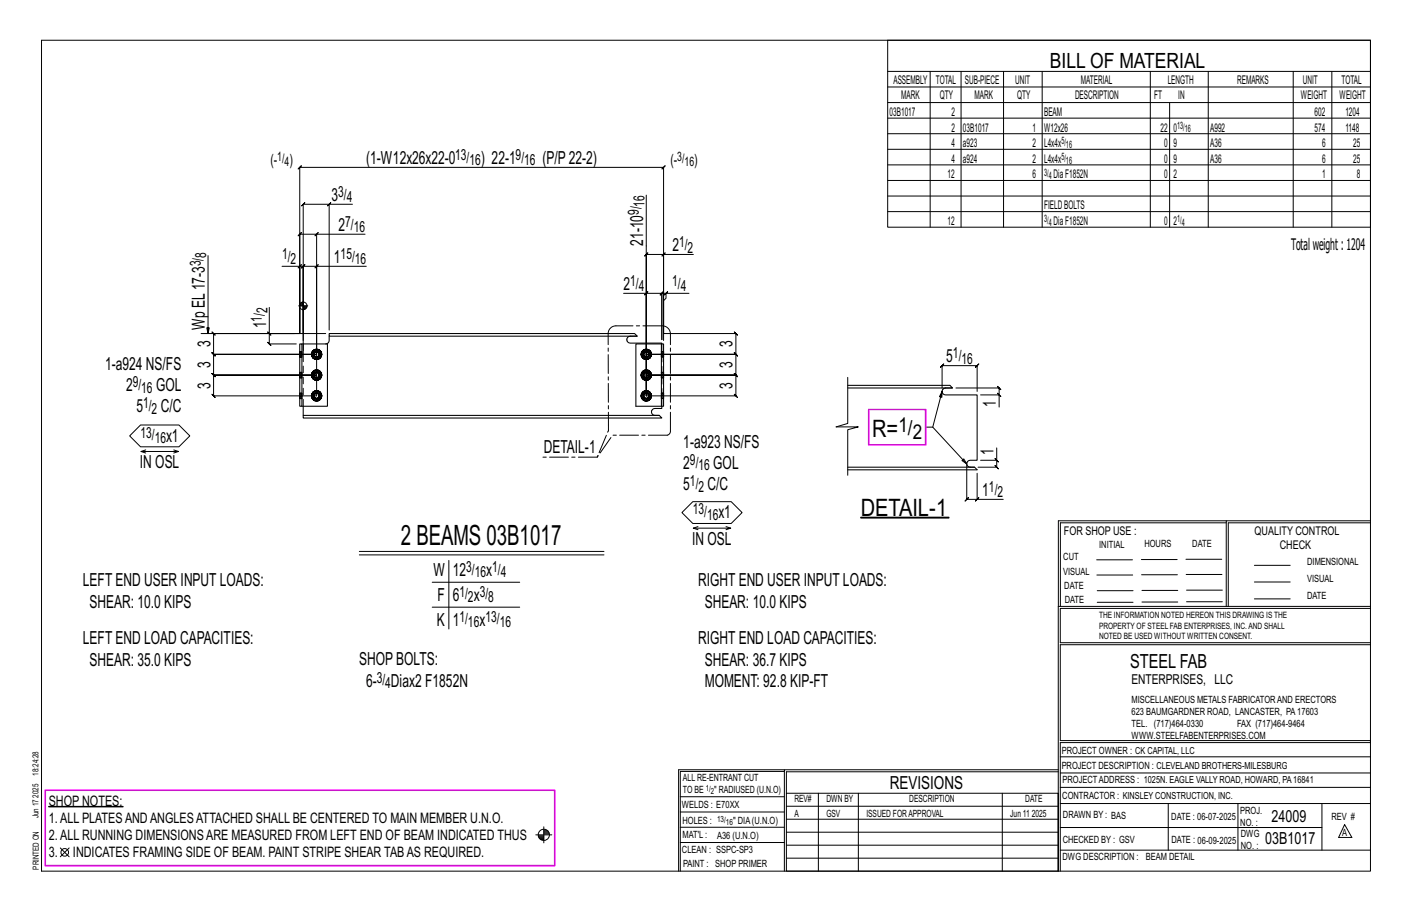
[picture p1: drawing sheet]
<svg xmlns="http://www.w3.org/2000/svg" width="432mm" height="279mm" viewBox="0 0 432 279" stroke-linecap="round" stroke-linejoin="round" font-family="sans-serif">
<path d="M263.2 158.1h27v.3h-27zM14.9 246.5h22.7v.2h-22.7z" fill="#000" stroke="#000" stroke-width=".31"/>
<g fill="none" stroke="#000" stroke-width=".31">
<path d="M12.7 12.3h406.4v254h-406.4zM271.5 12.3h147.6v57.2h-147.6zM271.5 21.8h147.6M271.5 26.6h147.6M271.5 31.4h147.6M271.5 36.1h147.6M284.5 21.8v47.7M293.9 21.8v47.7M306.9 21.8v47.7M318.7 21.8v47.7M351.8 21.8v47.7M357.7 31.4v38.1"/>
<path d="M369.5 21.8v47.7M395.5 21.8v47.7M407.3 21.8v47.7M197.6 59.7v61.3v-43.2l-.5 .5 1-1-.5 .5h5.3M271.5 40.9h147.6M271.5 45.6h147.6M271.5 50.4h147.6M271.5 55.2h147.6M271.5 59.9h147.6M63.6 78.1v23.9l-.4-1.8h.8l-.4 1.8M96.3 72.1l1-1zM96.8 71.6h-5.1l.5-.5-1 1 .5-.5v30.4v-20.6h-5.4"/>
<path d="M100.7 62.4l.5-.5-1 1zM100.7 62.4h-8l.5-.5-1 1 .5-.5v41.7M107.8 62.4h-7.1v38.5M111.6 71.6h-14.8v49.4h-31.5l.5 .5-1-1 .5 .5v-6.3l.5 .5-1-1 .5 .5h31.5h-31.5l.5 .5-1-1 .5 .5v-6.4l.5 .5-1-1 .5 .5h31.5h-31.5l.5 .5-1-1 .5 .5v-6.3l.5 .5-1-1 .5 .5h24.8M202.9 77.8l.5-.5-1 1zM212 77.8h-9.1v24.2h22.1l-.5-.5 1 1-.5-.5v6.3l-.5-.5 1 1-.5-.5h-27.4h27.4l-.5-.5 1 1-.5-.5v6.4l-.5-.5 1 1-.5-.5h-27.4h27.4l-.5-.5 1 1-.5-.5v6.3l-.5-.5 1 1-.5-.5h-27.4v-31.3h-6.9M271.5 64.7h147.6M82.4 94v8h17.2M91.3 93.5h2.8M91.7 81.4l-.5 .5 1-1zM91.7 81.4h1l-.5 .5 1-1-.5 .5v26.9M91.7 93v.5"/>
<path d="M91.9 92.7v.8M92.1 92.5v1M92.3 92.4v1.1M92.5 92.4v1.1M92.7 92.1v8.8M92.9 93.5v1.1M93.1 93.5v1.1M93.4 93.5v1M93.6 93.5v.8M93.8 93.5v.5M96.8 81.4l.5-.5-1 1zM96.8 81.4h-4.1l.5-.5-1 1 .5-.5v20.6"/>
<path d="M112 81.4h-15.2v26.9M197.6 89.7h4.8l-.5 .5 1-1-.5 .5v14.1v-14.1l-.5 .5 1-1-.5 .5h1.3M198.1 89.2l-1 1zM204.2 89.2l-1 1zM210.7 89.7h-7v1.5l-.8 .7v12.2M61.5 102h30.2v-50.8l-.5 .5 1-1-.5 .5h111.2l-.5 .5 1-1-.5 .5v50.8M81.9 101.5l1 1zM82.4 102v3.1l-.5-.5 1 1-.5-.5h8.2M95.3 114.7h.5M95.3 108.3h.5M95.4 114.1l.5 .2-.1 .4M95.4 107.7l.5 .2-.1 .4"/>
<path d="M95.7 115.7l.5 .4M95.7 109.4l.5 .3M95.8 114.7l.1 .4-.5 .1M95.8 108.3l.1 .4-.5 .2M95.9 114.3l.2-.4-.4-.3a1.52 1.52 0 0 0 0 2.1l.4-.3-.2-.3M95.9 107.9l.2-.3-.4-.4a1.52 1.52 0 0 0 0 2.2l.4-.4-.2-.3M96.1 115.4l.3 .2-.2 .5 .6 .1M96.1 109l.3 .3-.2 .4 .6 .1M96.2 119.6l-.5 .3M96.2 113.3l-.5 .3M96.2 106.9l-.5 .3M96.4 115.6l.4 .1v.5l.6-.1"/>
<path d="M96.4 109.3h.4v.5l.6-.1M96.8 119.5l-.6 .1 .2 .5-.3 .2M96.8 120l.4 .1 .2-.5 .5 .3-.3 .4M96.8 113.1l-.6 .2 .2 .4-.3 .2M96.8 113.6l.4 .1 .2-.4 .5 .3-.3 .3M96.8 106.8l-.6 .1 .2 .5-.3 .2M96.8 107.3l.4 .1 .2-.5 .5 .3-.3 .4M97.2 113.7l.4 .2 .2 .8h.5l-.1 .5M97.2 107.4l.4 .2 .2 .7h.5l-.1 .6M97.4 119.6l-.6-.1v.5l-.4 .1M97.4 113.3l-.6-.2v.5l-.4 .1M97.4 106.9l-.6-.1v.5l-.4 .1"/>
<path d="M97.6 115.4l.3 .3-.5 .4-.2-.5-.4 .1M97.6 109l.3 .4-.5 .3-.2-.4h-.4M97.8 115.1l.4 .1-.3 .5M97.8 108.7l.4 .2-.3 .5M97.8 114.7l-.2 .7-.4 .2M97.8 108.3l-.2 .7-.4 .3M97.9 119.9l.3 .5-.4 .2M97.9 113.6l.3 .5-.4 .2M97.9 107.2l.3 .5-.4 .2M98.2 114.1l.1 .6M98.2 107.7l.1 .6M196.1 114.7h.5"/>
<path d="M196.1 108.3h.5M196.2 107.7l.5 .2-.1 .4M196.2 114.1l.5 .2-.1 .4M196.6 109.4l.5 .3M196.6 115.7l.5 .4M196.6 108.3l.1 .4-.5 .2M196.6 114.7l.1 .4-.5 .1M196.7 107.9l.2-.3-.3-.4a1.52 1.52 0 0 0 0 2.2l.3-.4-.2-.3M196.7 114.3l.2-.4-.3-.3a1.52 1.52 0 0 0 0 2.1l.3-.3-.2-.3M196.9 109l.3 .3-.1 .4 .5 .1M196.9 115.4l.3 .2-.1 .5 .5 .1M197.1 106.9l-.5 .3"/>
<path d="M197.1 113.3l-.5 .3M197.1 119.6l-.5 .3M197.2 109.3h.4v.5l.6-.1M197.2 115.6l.4 .1v.5l.6-.1M197.6 106.8l-.5 .1 .1 .5-.3 .2M197.6 107.3l.4 .1 .2-.5 .5 .3-.3 .4M197.6 113.1l-.5 .2 .1 .4-.3 .2M197.6 113.6l.4 .1 .2-.4 .5 .3-.3 .3M197.6 119.5l-.5 .1 .1 .5-.3 .2M197.6 120l.4 .1 .2-.5 .5 .3-.3 .4M198 107.4l.4 .2 .3 .7h.5l-.2 .6M198 113.7l.4 .2 .3 .8h.5l-.2 .5"/>
<path d="M198.2 106.9l-.6-.1v.5l-.4 .1M198.2 113.3l-.6-.2v.5l-.4 .1M198.2 119.6l-.6-.1v.5l-.4 .1M198.4 109l.3 .4-.5 .3-.2-.4h-.4M198.4 115.4l.3 .3-.5 .4-.2-.5-.4 .1M198.6 108.7l.4 .2-.3 .5M198.6 115.1l.4 .1-.3 .5M198.7 108.3l-.3 .7-.4 .3M198.7 114.7l-.3 .7-.4 .2M198.7 107.2l.3 .5-.4 .2M198.7 113.6l.3 .5-.4 .2M198.7 119.9l.3 .5-.4 .2"/>
<path d="M199 107.7l.2 .6M199 114.1l.2 .6M259.2 115.4v14l-3.5 1.1h6.8l-3.3 .9v13.9M288.1 118.6v-6.8l-.5 .5 1-1-.5 .5h10.7l-.5 .5 1-1-.5 .5v7.9M288.1 119.7l-.8 1.6 .7 .2 .1-1.8-2.9 10.9M292.3 118.6h13.2l-.5-.5 1 1-.5-.5v2.1M39.6 133.3l3.4-3.4h11.7l3.3 3.4-3.3 3.3h-11.7zM43.1 138h11.5l-1.5 .5M44.6 137.5l-1.5 .5 1.5 .5M53.1 137.5l1.5 .5M95.3 121h.5M95.4 120.4l.5 .2-.1 .4"/>
<path d="M95.7 122.1l.5 .3M95.8 121l.1 .4-.5 .2M95.9 120.6l.2-.3-.4-.4a1.52 1.52 0 0 0 0 2.2l.4-.4-.2-.3M96.1 121.7l.3 .3-.2 .4 .6 .1M96.4 122h.4v.5l.6-.1M97.2 120.1l.4 .2 .2 .7h.5l-.1 .6M97.6 121.7l.3 .4-.5 .3-.2-.4h-.4M97.8 121.4l.4 .2-.3 .5M97.8 121l-.2 .7-.4 .3M98.2 120.4l.1 .6M196.1 121h.5M196.2 120.4l.5 .2-.1 .4"/>
<path d="M196.6 122.1l.5 .3M196.6 121l.1 .4-.5 .2M196.7 120.6l.2-.3-.3-.4a1.52 1.52 0 0 0 0 2.2l.3-.4-.2-.3M196.9 121.7l.3 .3-.1 .4 .5 .1M197.2 122h.4v.5l.6-.1M198 120.1l.4 .2 .3 .7h.5l-.2 .6M198.4 121.7l.3 .4-.5 .3-.2-.4h-.4M198.6 121.4l.4 .2-.3 .5M198.7 121l-.3 .7-.4 .3M199 120.4l.2 .6M283.1 130.6h2.1l10.4 11.2v10.8l-.5 .5 1-1-.5 .5h3.2M299.9 120.7h5.6v3.7"/>
<path d="M304.8 136.9v3.8h-4.9M305 120.2l1 1zM208.5 156.7l3.4-3.3h11.7l3.3 3.3-3.3 3.3h-11.7zM294.2 140.8l.5-.5 .9 1.5zM298.8 144.7v7.9h8M299.3 152.1l-1 1zM304.3 140.2l1 1zM304.8 140.7v2.1l-.5-.5 1 1-.5-.5h-5.7M375 159.8h-50.7v25.6M375 159.2h-51.3l-.1 107.1M419.1 159.2h-44.1v26.2M419.1 159.8h-43.5v25.6"/>
<path d="M109.9 168.6h74.8M109.9 169.6h74.8M132.2 178h26.7M137.3 171.3v21M212 161.5h11.5l-1.5 .4M213.4 161l-1.4 .5 1.4 .4M222 161l1.5 .5M335.4 171.1h10.9M335.4 175.8h11M349 171h11M349.1 175.7h11M362.7 171h10.9"/>
<path d="M362.7 175.6h11M383.6 172.8h11M383.6 177.9h11M132.2 185.6h26.7M323.7 185.4h95.4M335.5 184.1h11M335.5 180.6h11M349.2 184h11M349.2 180.5h11M362.9 180.4h10.9M362.9 184h10.9M383.6 183.1h11"/>
<path d="M419.1 186h-94.9v10.5h94.9M419.1 197.1h-94.9v29.3h94.9v.6h-94.9v39.3M239.9 235.8h-31.9v30.5M239.9 235.3h-32.4v31M323.6 235.3h-83.7v31M323.6 235.9h-83.1v6.6M324.2 236.3h94.9M324.2 231.4h94.9M18.4 259.2l2.7 2.7M21.1 259.2l-2.7 2.7M163.8 255.2h5M164.6 255.5h1.7"/>
<path d="M164.7 255.8h1.6M164.8 256.1h1.5M165 256.4h1.3M165.4 256.6h.9M166.3 252.8v4.9M166.3 254.1h1.3M166.3 253.8h.9M166.3 254.6h1.6M166.3 254.3h1.5M166.3 254.9h1.7M208 252.9h31.9M208 257.5h31.9"/>
<path d="M208 243.6h31.9M208 248.2h31.9M240.5 242.5h83.1v23.8h-83.1zM240.5 258.4h83.1M240.5 254.4h83.1M240.5 250.4h83.1M240.5 246.5h83.1M250.3 242.5v23.8M262.5 242.5v23.8M306.5 242.5v23.8M324.2 253h80.1M324.2 245.6h94.9"/>
<path d="M324.2 259.9h94.9M324.2 240.7h94.9M357.3 245.6v14.3M378.6 245.6v14.3M404.3 245.6v14.3M411.2 252.1l2.2 3.9h-4zM240.5 262.3h83.1"/>
<circle cx="92.7" cy="93.5" r="1.16"/>
<circle cx="166.3" cy="255.2" r="1.71"/>
<circle cx="19.8" cy="260.6" r="1.17"/>
</g>
<path d="M265.7 125.2h17.4v10.8h-17.4zM13.8 241.6h155.8v23h-155.8z" fill="none" stroke="#f0f" stroke-width=".5"/>
<g fill="none" stroke="#000" stroke-width=".32">
<path d="M91.7 105.1h.6v19.1h-.6zM92.3 105.1h7.8v19.1h-7.8M100.7 102h93.4l.8 .8h-94.2zM100.7 102.8v1.3a1.06 1.06 0 0 1-1.1 1M194.9 102.8h-2.2a1.06 1.06 0 0 0-1 1 1.06 1.06 0 0 0 1 1.1h9.7v.2M202.3 105.1h.6v19.1h-.6zM202.3 105.1h-7.8v19.1h7.8M259.2 117.8h31.3l.8 .8h-32.1M291.3 118.6h-2.1a1.06 1.06 0 0 0-1.1 1.1 1.06 1.06 0 0 0 1.1 1h9.6v20h-2.1a1.06 1.06 0 0 0-1.1 1.1 1.06 1.06 0 0 0 1.1 1h1.3M92.7 127h108.9l.8 .8h-109.7zM92.7 124.2v2.8M202.4 124.2v.7h-2.1a1.06 1.06 0 0 0-1.1 1 1.06 1.06 0 0 0 1.1 1.1h1.3"/>
<path d="M259.2 142.8h38.8l.8 .8h-39.6"/>
</g>
<g fill="none" stroke="#000" stroke-width=".31" stroke-dasharray="2 1.4">
<path d="M91.7 115.5h.6zM91.7 115.5v-.2M91.7 115v.3h.6v.2M91.7 114.7v-.4h.6v.4M91.7 114.3v-.2h.6v.2M91.7 114.1v-.2h.6v.2M91.7 113.9h.6M91.7 109.1l.6 .1zM91.7 109.1v-.2M91.7 108.6v.3h.6v.2M91.7 108.3v-.3h.6v.3M91.7 108v-.3h.6v.3"/>
<path d="M91.7 107.7v-.2h.6v.2M91.7 107.5h.6M92.3 115v-.3h-.6v.3h.6v.3M92.3 108.6v-.3h-.6v.3h.6v.3M92.7 105.1v19.1M95.2 114.7l.2 .6zM95.2 108.3l.2 .6zM95.3 114.7l.1 .5zM95.3 114.7l.8-1.4-.8 1.4 .8 1.3-.8-1.3h.5M95.3 108.3l.1 .6zM95.3 108.3l.8-1.3-.8 1.3 .8 1.3-.8-1.3h.5M95.4 114.1l-.2 .6z"/>
<path d="M95.4 115.3l.3 .5zM95.4 107.7l-.2 .6zM95.4 108.9l.3 .5zM95.4 115.2l.5-.1-.1-.4M95.4 114.1l.5 .2-.1 .4M95.4 108.9l.5-.2-.1-.4M95.4 107.7l.5 .2-.1 .4M95.7 119.9l-.3 .5zM95.7 119.9l.5-.4zM95.7 113.5l-.3 .6zM95.7 115.8l.5 .3zM95.7 113.5l.5-.3z"/>
<path d="M95.7 107.2l-.3 .5zM95.7 109.4l.5 .4zM95.7 107.2l.5-.4zM95.7 119.9l.5-.3zM95.7 119.9l.5-.3M95.7 115.7l.5 .4zM95.7 115.7l.5 .4M95.7 113.6l.5-.3zM95.7 113.6l.5-.3M95.7 109.4l.5 .3zM95.7 109.4l.5 .3M95.7 107.2l.5-.3z"/>
<path d="M95.7 107.2l.5-.3M95.9 115.1l.5 .5M95.9 114.3l.5-.6M95.9 108.7l.5 .6M95.9 107.9l.5-.5M96 114.7l.1 .4zM96 108.3l.1 .4zM96.1 119.7h1.5zM96.1 116h1.5zM96.1 113.3h1.5zM96.1 109.6h1.5zM96.1 107h1.5z"/>
<path d="M96.1 113.9l-.4-.3-.4 1.1 .1-.6v1.1l.3 .5-.3-.5 .3 .5 .4-.3M96.1 107.6l-.4-.4-.4 1.1 .1-.6v1.2l.3 .5-.3-.5 .3 .5 .4-.4M96.1 114.3l-.1 .4zM96.1 115.1l.3 .3zM96.1 114.3l.3-.3zM96.1 107.9l-.1 .4zM96.1 108.7l.3 .3zM96.1 107.9l.3-.3zM96.2 119.5l.6-.1zM96.2 116.1l.6 .2zM96.2 113.2l.6-.1zM96.2 109.8l.6 .1z"/>
<path d="M96.2 106.8l.6-.1zM96.4 115.6l.4 .1v.5l-.6-.1 .6 .1-.6-.1zM96.4 115.4l.4 .1zM96.4 114l.4-.1zM96.4 109.3h.4v.5l-.6-.1 .6 .1-.6-.1zM96.4 109l.4 .1zM96.4 107.6l.4-.1zM96.8 119.5l-.6 .1 .6-.1-.6 .1 .2 .5 .4-.1M96.8 119.5l.6 .1-.6-.1 .6 .1-.2 .5-.4-.1zM96.8 119.4l.6 .1zM96.8 113.1l-.6 .2 .6-.2-.6 .2 .2 .4 .4-.1M96.8 116.3l.6-.2z"/>
<path d="M96.8 116.2l.6-.1zM96.8 116.2l.6-.1M96.8 115.7l.4-.1 .2 .5M96.8 115.5l.4-.1zM96.8 113.9l.4 .1zM96.8 113.1l.6 .2-.6-.2 .6 .2-.2 .4-.4-.1zM96.8 113.1l.6 .1zM96.8 106.8l-.6 .1 .6-.1-.6 .1 .2 .5 .4-.1M96.8 109.9l.6-.1zM96.8 109.8l.6-.1zM96.8 109.8l.6-.1M96.8 109.3h.4l.2 .4"/>
<path d="M96.8 109.1l.4-.1zM96.8 107.5l.4 .1zM96.8 106.8l.6 .1-.6-.1 .6 .1-.2 .5-.4-.1zM96.8 106.7l.6 .1zM97.2 115.6l.4-.2M97.2 115.4l.3-.3zM97.2 114l.3 .3zM97.2 113.7l.4 .2M97.2 109.3l.4-.3M97.2 109l.3-.3zM97.2 107.6l.3 .3zM97.2 107.4l.4 .2"/>
<path d="M97.4 119.6l.5 .3zM97.4 119.6l.5 .3M97.4 116.1l.5-.4zM97.4 116.1l.5-.4M97.4 113.3l.5 .3zM97.4 113.3l.5 .3M97.4 109.7l.5-.3zM97.4 109.7l.5-.3M97.4 106.9l.5 .3zM97.4 106.9l.5 .3M97.4 119.5l.5 .4zM97.4 116.1l.5-.3z"/>
<path d="M97.4 113.2l.5 .3zM97.4 109.8l.5-.4zM97.4 106.8l.5 .4zM97.5 114.3l.1 .4zM97.5 107.9l.1 .4zM97.6 119.7l.7 1.3zM97.6 113.3l.7 1.4zM97.6 107l.7 1.3zM97.6 114.7l-.1 .4zM97.6 108.3l-.1 .4zM97.8 115.1l.4 .1-.3 .5M97.8 114.3l.4-.2-.3-.5"/>
<path d="M97.8 108.7l.4 .2-.3 .5M97.8 107.9l.4-.2-.3-.5M97.9 119.9l-.3 .4 .2 .7h.5l-.1 .6M97.9 115.7l-.3-.3 .2-.7M97.9 113.6l-.3 .3 .2 .8h.5l-.1 .5M97.9 109.4l-.3-.4 .2-.7M97.9 107.2l-.3 .4 .2 .7h.5l-.1 .6M97.9 119.9l.4 .5zM97.9 113.5l.4 .6zM97.9 107.2l.4 .5zM98.2 114.1l.1 .6zM98.2 114.1l.1 .6"/>
<path d="M98.2 107.7l.1 .6zM98.2 107.7l.1 .6M98.3 115.3l-.4 .5zM98.3 114.1l.1 .6zM98.3 108.9l-.4 .5zM98.3 107.7l.1 .6zM98.3 114.7l-.7 1.3zM98.3 108.3l-.7 1.3zM98.4 114.7l-.1 .6zM98.4 108.3l-.1 .6zM196 108.3l.2 .6zM196 114.7l.2 .6z"/>
<path d="M196.1 108.3l.1 .6zM196.1 108.3l.8-1.3-.8 1.3 .8 1.3-.8-1.3h.5M196.1 114.7l.1 .5zM196.1 114.7l.8-1.4-.8 1.4 .8 1.3-.8-1.3h.5M196.2 107.7l-.2 .6zM196.2 108.9l.3 .5zM196.2 114.1l-.2 .6zM196.2 115.3l.3 .5zM196.2 108.9l.5-.2-.1-.4M196.2 107.7l.5 .2-.1 .4M196.2 115.2l.5-.1-.1-.4M196.2 114.1l.5 .2-.1 .4"/>
<path d="M196.5 107.2l-.3 .5zM196.5 109.4l.5 .4zM196.5 107.2l.5-.4zM196.5 113.5l-.3 .6zM196.5 115.8l.5 .3zM196.5 113.5l.5-.3zM196.5 119.9l-.3 .5zM196.5 119.9l.5-.4zM196.6 109.4l.5 .3zM196.6 109.4l.5 .3M196.6 107.2l.5-.3zM196.6 107.2l.5-.3"/>
<path d="M196.6 115.7l.5 .4zM196.6 115.7l.5 .4M196.6 113.6l.5-.3zM196.6 113.6l.5-.3M196.6 119.9l.5-.3zM196.6 119.9l.5-.3M196.7 108.7l.5 .6M196.7 107.9l.5-.5M196.7 115.1l.5 .5M196.7 114.3l.5-.6M196.8 108.3l.1 .4zM196.8 114.7l.1 .4z"/>
<path d="M196.9 109.6h1.5zM196.9 107h1.5zM196.9 116h1.5zM196.9 113.3h1.5zM196.9 119.7h1.5zM196.9 107.6l-.3-.4-.5 1.1 .1-.6v1.2l.4 .5-.4-.5 .4 .5 .3-.4M196.9 113.9l-.3-.3-.5 1.1 .1-.6v1.1l.4 .5-.4-.5 .4 .5 .3-.3M196.9 107.9l-.1 .4zM196.9 108.7l.3 .3zM196.9 107.9l.3-.3zM196.9 114.3l-.1 .4zM196.9 115.1l.3 .3z"/>
<path d="M196.9 114.3l.3-.3zM197 109.8l.6 .1zM197 106.8l.6-.1zM197 116.1l.6 .2zM197 113.2l.6-.1zM197 119.5l.6-.1zM197.2 109.3h.4v.5l-.5-.1 .5 .1-.5-.1zM197.2 109l.4 .1zM197.2 107.6l.4-.1zM197.2 115.6l.4 .1v.5l-.5-.1 .5 .1-.5-.1zM197.2 115.4l.4 .1zM197.2 114l.4-.1z"/>
<path d="M197.6 106.8l-.5 .1 .5-.1-.5 .1 .1 .5 .4-.1M197.6 109.9l.6-.1zM197.6 109.8l.6-.1zM197.6 109.8l.6-.1M197.6 109.3h.4l.2 .4M197.6 109.1l.4-.1zM197.6 107.5l.4 .1zM197.6 106.8l.6 .1-.6-.1 .6 .1-.2 .5-.4-.1zM197.6 106.7l.6 .1zM197.6 113.1l-.5 .2 .5-.2-.5 .2 .1 .4 .4-.1M197.6 116.3l.6-.2zM197.6 116.2l.6-.1z"/>
<path d="M197.6 116.2l.6-.1M197.6 115.7l.4-.1 .2 .5M197.6 115.5l.4-.1zM197.6 113.9l.4 .1zM197.6 113.1l.6 .2-.6-.2 .6 .2-.2 .4-.4-.1zM197.6 113.1l.6 .1zM197.6 119.5l-.5 .1 .5-.1-.5 .1 .1 .5 .4-.1M197.6 119.5l.6 .1-.6-.1 .6 .1-.2 .5-.4-.1zM197.6 119.4l.6 .1zM198 109.3l.4-.3M198 109l.3-.3zM198 107.6l.3 .3z"/>
<path d="M198 107.4l.4 .2M198 115.6l.4-.2M198 115.4l.3-.3zM198 114l.3 .3zM198 113.7l.4 .2M198.2 109.7l.5-.3zM198.2 109.7l.5-.3M198.2 106.9l.5 .3zM198.2 106.9l.5 .3M198.2 116.1l.5-.4zM198.2 116.1l.5-.4M198.2 113.3l.5 .3z"/>
<path d="M198.2 113.3l.5 .3M198.2 119.6l.5 .3zM198.2 119.6l.5 .3M198.2 109.8l.6-.4zM198.2 106.8l.6 .4zM198.2 116.1l.6-.3zM198.2 113.2l.6 .3zM198.2 119.5l.6 .4zM198.3 107.9l.1 .4zM198.3 114.3l.1 .4zM198.4 107l.8 1.3zM198.4 113.3l.8 1.4z"/>
<path d="M198.4 119.7l.8 1.3zM198.4 108.3l-.1 .4zM198.4 114.7l-.1 .4zM198.6 108.7l.4 .2-.3 .5M198.6 107.9l.4-.2-.3-.5M198.6 115.1l.4 .1-.3 .5M198.6 114.3l.4-.2-.3-.5M198.7 109.4l-.3-.4 .3-.7M198.7 107.2l-.3 .4 .3 .7h.5l-.2 .6M198.7 115.7l-.3-.3 .3-.7M198.7 113.6l-.3 .3 .3 .8h.5l-.2 .5M198.7 119.9l-.3 .4 .3 .7h.5l-.2 .6"/>
<path d="M198.8 107.2l.3 .5zM198.8 113.5l.3 .6zM198.8 119.9l.3 .5zM199 107.7l.2 .6zM199 107.7l.2 .6M199 114.1l.2 .6zM199 114.1l.2 .6M199.1 108.9l-.3 .5zM199.1 107.7l.1 .6zM199.1 115.3l-.3 .5zM199.1 114.1l.1 .6zM199.2 108.3l-.8 1.3z"/>
<path d="M199.2 114.7l-.8 1.3zM199.2 108.3l-.1 .6zM199.2 114.7l-.1 .6zM202.3 107.5h.6zM202.3 108v.3h.6v-.3h-.6v-.3M202.3 113.8l.6 .1zM202.3 114.3v.4h.6v-.4h-.6v-.2M202.9 107.5v.2M202.9 108v-.3h-.6v-.2M202.9 108.3v.3h-.6v-.3M202.9 108.6v.3h-.6v-.3M202.9 108.9v.2h-.6v-.2"/>
<path d="M202.9 109.1h-.6M202.9 113.9v.2M202.9 114.3v-.2h-.6v-.2M202.9 114.7v.3h-.6v-.3M202.9 115v.3h-.6v-.3M202.9 115.3v.2h-.6v-.2M202.9 115.5h-.6M91.7 121.8l.6 .1zM91.7 121.8v-.2M91.7 121.3v.3h.6v.2M91.7 121v-.3h.6v.3M91.7 120.7v-.3h.6v.3"/>
<path d="M91.7 120.4v-.2h.6v.2M91.7 120.2h.6M92.3 121.3v-.3h-.6v.3h.6v.3M95.2 121l.2 .6zM95.3 121l.1 .6zM95.3 121l.8-1.3-.8 1.3 .8 1.3-.8-1.3h.5M95.4 120.4l-.2 .6zM95.4 121.6l.3 .5zM95.4 121.6l.5-.2-.1-.4M95.4 120.4l.5 .2-.1 .4M95.7 122.1l.5 .4zM95.7 122.1l.5 .3z"/>
<path d="M95.7 122.1l.5 .3M95.9 121.4l.5 .6M95.9 120.6l.5-.5M96 121l.1 .4zM96.1 122.3h1.5zM96.1 120.3l-.4-.4-.4 1.1 .1-.6v1.2l.3 .5-.3-.5 .3 .5 .4-.4M96.1 120.6l-.1 .4zM96.1 121.4l.3 .3zM96.1 120.6l.3-.3zM96.2 122.5l.6 .1zM96.4 122h.4v.5l-.6-.1 .6 .1-.6-.1zM96.4 121.7l.4 .1z"/>
<path d="M96.4 120.3l.4-.1zM96.8 122.6l.6-.1zM96.8 122.5l.6-.1zM96.8 122.5l.6-.1M96.8 122h.4l.2 .4M96.8 121.8l.4-.1zM96.8 120.2l.4 .1zM97.2 122l.4-.3M97.2 121.7l.3-.3zM97.2 120.3l.3 .3zM97.2 120.1l.4 .2M97.4 122.4l.5-.3z"/>
<path d="M97.4 122.4l.5-.3M97.4 122.5l.5-.4zM97.5 120.6l.1 .4zM97.6 121l-.1 .4zM97.8 121.4l.4 .2-.3 .5M97.8 120.6l.4-.2-.3-.5M97.9 122.1l-.3-.4 .2-.7M98.2 120.4l.1 .6zM98.2 120.4l.1 .6M98.3 121.6l-.4 .5zM98.3 120.4l.1 .6zM98.3 121l-.7 1.3z"/>
<path d="M98.4 121l-.1 .6zM196 121l.2 .6zM196.1 121l.1 .6zM196.1 121l.8-1.3-.8 1.3 .8 1.3-.8-1.3h.5M196.2 120.4l-.2 .6zM196.2 121.6l.3 .5zM196.2 121.6l.5-.2-.1-.4M196.2 120.4l.5 .2-.1 .4M196.5 122.1l.5 .4zM196.6 122.1l.5 .3zM196.6 122.1l.5 .3M196.7 121.4l.5 .6"/>
<path d="M196.7 120.6l.5-.5M196.8 121l.1 .4zM196.9 122.3h1.5zM196.9 120.3l-.3-.4-.5 1.1 .1-.6v1.2l.4 .5-.4-.5 .4 .5 .3-.4M196.9 120.6l-.1 .4zM196.9 121.4l.3 .3zM196.9 120.6l.3-.3zM197 122.5l.6 .1zM197.2 122h.4v.5l-.5-.1 .5 .1-.5-.1zM197.2 121.7l.4 .1zM197.2 120.3l.4-.1zM197.6 122.6l.6-.1z"/>
<path d="M197.6 122.5l.6-.1zM197.6 122.5l.6-.1M197.6 122h.4l.2 .4M197.6 121.8l.4-.1zM197.6 120.2l.4 .1zM198 122l.4-.3M198 121.7l.3-.3zM198 120.3l.3 .3zM198 120.1l.4 .2M198.2 122.4l.5-.3zM198.2 122.4l.5-.3M198.2 122.5l.6-.4z"/>
<path d="M198.3 120.6l.1 .4zM198.4 121l-.1 .4zM198.6 121.4l.4 .2-.3 .5M198.6 120.6l.4-.2-.3-.5M198.7 122.1l-.3-.4 .3-.7M199 120.4l.2 .6zM199 120.4l.2 .6M199.1 121.6l-.3 .5zM199.1 120.4l.1 .6zM199.2 121l-.8 1.3zM199.2 121l-.1 .6zM202.3 120.2h.6z"/>
<path d="M202.3 120.7v.3h.6v-.3h-.6v-.3M202.4 124.2v-19.1M202.9 120.2v.2M202.9 120.7v-.3h-.6v-.2M202.9 121v.3h-.6v-.3M202.9 121.3v.3h-.6v-.3M202.9 121.6v.2h-.6v-.2M202.9 121.8h-.6"/>
</g>
<path d="M188.4 99.6a2.38 2.38 0 0 0-2.4 2.4M202.4 99.6h-14M205 102a2.5 2.5 0 0 0-2.6-2.4M182.6 139.7h-16.9M186.1 131.8l-.1-29.8M204.1 133h-16.8l-4.7 6.7 3.4-7.9M204.1 133l.7-.5 .2-.7M205 131.8v-29.8" fill="none" stroke="#000" stroke-width=".31" stroke-dasharray="5.8 1 1 1"/>
<text font-size="8.6" x="122.6" y="166.6">2 BEAMS 03B1017</text>
<g font-size="7.3">
<text x="266.7" y="133.6">R=</text>
<text x="263.2" y="157.7">DETAIL-1</text>
</g>
<text font-size="6.4" x="321.1" y="20.7">BILL OF MATERIAL</text>
<g font-size="6.2">
<text x="274.7" y="132">1/</text>
<text x="279.1" y="134.2">2</text>
</g>
<text font-size="5.9" x="345.6" y="204.1">STEEL FAB</text>
<g font-size="5.5">
<text x="111.9" y="50.2">(1-W12x26x22-0</text>
<text x="147" y="50.2">) 22-1</text>
<text x="165.8" y="50.2">(P/P22-2)</text>
<text x="101.4" y="61.5">3</text>
<text x="103.5" y="70.6">2</text>
<text x="196.6" y="75.2" transform="rotate(-90 196.6 75.2)">21-10</text>
<text x="205.6" y="76.8">2</text>
<text x="102.1" y="80.4">1</text>
<text x="190.7" y="88.7">2</text>
<text x="62.6" y="100.9" transform="rotate(-90 62.6 100.9)">Wp EL17-3</text>
<text x="81.4" y="100.4" transform="rotate(-90 81.4 100.4)">1</text>
<text x="64.3" y="106.2" transform="rotate(-90 64.3 106.2)">3</text>
<text x="224.1" y="106.2" transform="rotate(-90 224.1 106.2)">3</text>
<text x="32.1" y="113.1">1-a924 NS/FS</text>
<text x="64.3" y="112.5" transform="rotate(-90 64.3 112.5)">3</text>
<text x="224.1" y="112.5" transform="rotate(-90 224.1 112.5)">3</text>
<text x="289.4" y="110.8">5</text>
<text x="38.5" y="119.6">2</text>
<text x="47.7" y="119.6">GOL</text>
<text x="64.3" y="118.9" transform="rotate(-90 64.3 118.9)">3</text>
<text x="224.1" y="118.9" transform="rotate(-90 224.1 118.9)">3</text>
<text x="304.6" y="124.4" transform="rotate(-90 304.6 124.4)">1</text>
<text x="41.7" y="126.1">5</text>
<text x="49.1" y="126.1">C/C</text>
<text x="50.8" y="135">x1</text>
<text x="209" y="136.8">1-a923 NS/FS</text>
<text x="42.8" y="143">IN OSL</text>
<text x="166.3" y="138.6">DETAIL-1</text>
<text x="209" y="143.4">2</text>
<text x="218.1" y="143.4">GOL</text>
<text x="303.8" y="139" transform="rotate(-90 303.8 139)">1</text>
<text x="209" y="149.9">5</text>
<text x="216.4" y="149.9">C/C</text>
<text x="300.4" y="151.7">1</text>
<text x="219.7" y="158.5">x1</text>
<text x="211.7" y="166.5">IN OSL</text>
<text x="25.4" y="179.3">LEFT END USER INPUT LOADS:</text>
<text x="132.6" y="176">W</text>
<text x="138.5" y="176">12</text>
<text x="148.7" y="176">x</text>
<text x="213.5" y="179.3">RIGHT END USER INPUT LOADS:</text>
<text x="27.4" y="185.8">SHEAR: 10.0 KIPS</text>
<text x="133.8" y="183.7">F</text>
<text x="138.5" y="183.7">6</text>
<text x="144.9" y="183.7">x</text>
<text x="215.6" y="185.8">SHEAR: 10.0 KIPS</text>
<text x="133.6" y="191.3">K</text>
<text x="138.5" y="191.3">1</text>
<text x="146.6" y="191.3">x</text>
<text x="25.4" y="196.9">LEFT END LOAD CAPACITIES:</text>
<text x="213.5" y="196.9">RIGHT END LOAD CAPACITIES:</text>
<text x="27.4" y="203.4">SHEAR: 35.0 KIPS</text>
<text x="109.9" y="203.4">SHOPBOLTS:</text>
<text x="215.6" y="203.4">SHEAR: 36.7 KIPS</text>
<text x="111.9" y="209.9">6-</text>
<text x="119.6" y="209.9">Diax2 F1852N</text>
<text x="215.6" y="210">MOMENT: 92.8 KIP-FT</text>
<text x="272.2" y="241.1">REVISIONS</text>
</g>
<g font-size="5.1">
<text x="388.9" y="251.3">24009</text>
<text x="386.9" y="258.1">03B1017</text>
</g>
<text font-size="4.9" x="394.8" y="76.4">Totalweight : 1204</text>
<g font-size="4.7">
<text x="82.7" y="50.3">(-</text>
<text x="88.5" y="50.3">)</text>
<text x="139.2" y="48.9">13/</text>
<text x="143.6" y="50.6">16</text>
<text x="157.7" y="48.9">9/</text>
<text x="160.3" y="50.6">16</text>
<text x="205" y="50.3">(-</text>
<text x="212.3" y="50.3">)</text>
<text x="103.4" y="60.2">3/</text>
<text x="106" y="61.9">4</text>
<text x="195.4" y="65.8" transform="rotate(-90 195.4 65.8)">9/</text>
<text x="197.1" y="63.1" transform="rotate(-90 197.1 63.1)">16</text>
<text x="105.5" y="69.4">7/</text>
<text x="108.2" y="71">16</text>
<text x="207.7" y="75.5">1/</text>
<text x="210.3" y="77.2">2</text>
<text x="61.4" y="81.4" transform="rotate(-90 61.4 81.4)">3/</text>
<text x="63" y="78.8" transform="rotate(-90 63 78.8)">8</text>
<text x="86.3" y="79.2">1/</text>
<text x="88.9" y="80.8">2</text>
<text x="104.2" y="79.2">15/</text>
<text x="108.5" y="80.8">16</text>
<text x="192.7" y="87.4">1/</text>
<text x="195.4" y="89.1">4</text>
<text x="205.6" y="87.4">1/</text>
<text x="208.2" y="89.1">4</text>
<text x="81.8" y="95.7" transform="rotate(-90 81.8 95.7)">2</text>
<text x="80.1" y="98.3" transform="rotate(-90 80.1 98.3)">1/</text>
<text x="291.4" y="109.5">1/</text>
<text x="294" y="111.2">16</text>
<text x="40.6" y="118.3">9/</text>
<text x="43.2" y="120">16</text>
<text x="43.8" y="124.8">1/</text>
<text x="46.4" y="126.5">2</text>
<text x="43" y="133.8">13/</text>
<text x="47.3" y="135.4">16</text>
<text x="211" y="142.1">9/</text>
<text x="213.6" y="143.8">16</text>
<text x="211" y="148.6">1/</text>
<text x="213.6" y="150.3">2</text>
<text x="302.4" y="150.4">1/</text>
<text x="305.1" y="152.1">2</text>
<text x="211.9" y="157.2">13/</text>
<text x="216.2" y="158.9">16</text>
<text x="142.6" y="174.8">3/</text>
<text x="145.2" y="176.5">16</text>
<text x="150.5" y="174.8">1/</text>
<text x="153.1" y="176.5">4</text>
<text x="140.5" y="182.4">1/</text>
<text x="143.1" y="184.1">2</text>
<text x="146.7" y="182.4">3/</text>
<text x="149.3" y="184.1">8</text>
<text x="140.5" y="190">1/</text>
<text x="143.1" y="191.7">16</text>
<text x="148.4" y="190">13/</text>
<text x="152.8" y="191.7">16</text>
<text x="115.2" y="208.7">3/</text>
<text x="117.8" y="210.3">4</text>
</g>
<g font-size="4.4">
<text x="14.9" y="251.5">1.ALL PLATESANDANGLESATTACHED SHALL BE CENTERED TO MAIN MEMBER U.N.O.</text>
<text x="14.9" y="246.3">SHOP NOTES:</text>
<text x="14.9" y="256.7">2.ALL RUNNING DIMENSIONSARE MEASURED FROM LEFT END OF BEAM INDICATED THUS</text>
<text x="14.9" y="262">3.</text>
<text x="22.3" y="262">INDICATES FRAMING SIDE OF BEAM. PAINT STRIPE SHEAR TABAS REQUIRED.</text>
</g>
<text font-size="4.2" x="346" y="209.1">ENTERPRISES, LLC</text>
<g font-size="4">
<text x="84.8" y="49.3">1/</text>
<text x="87" y="50.7">4</text>
<text x="207.1" y="49.3">3/</text>
<text x="209.3" y="50.7">16</text>
</g>
<g font-size="3.7">
<text x="273.2" y="25.6">ASSEMBLY</text>
<text x="286.2" y="25.6">TOTAL</text>
<text x="295.1" y="25.6">SUB-PIECE</text>
<text x="310.4" y="25.6">UNIT</text>
<text x="330.5" y="25.6">MATERIAL</text>
<text x="357.1" y="25.6">LENGTH</text>
<text x="378.3" y="25.6">REMARKS</text>
<text x="398.4" y="25.6">UNIT</text>
<text x="410.2" y="25.6">TOTAL</text>
<text x="272.1" y="35.5">03B1017</text>
<text x="275.6" y="30.4">MARK</text>
<text x="287.4" y="30.4">QTY</text>
<text x="290.9" y="35.5">2</text>
<text x="298" y="30.4">MARK</text>
<text x="311" y="30.4">QTY</text>
<text x="319.3" y="35.5">BEAM</text>
<text x="328.7" y="30.4">DESCRIPTION</text>
<text x="353" y="30.4">FT</text>
<text x="360.3" y="30.4">IN</text>
<text x="397.8" y="30.4">WEIGHT</text>
<text x="402" y="35.5">602</text>
<text x="409.6" y="30.4">WEIGHT</text>
<text x="411.4" y="35.5">1204</text>
<text x="290.9" y="40.2">2</text>
<text x="294.5" y="40.2">03B1017</text>
<text x="315.8" y="40.2">1</text>
<text x="319.3" y="40.2">W12x26</text>
<text x="354.9" y="40.2">22</text>
<text x="358.9" y="40.2">0</text>
<text x="370.1" y="40.2">A992</text>
<text x="402" y="40.2">574</text>
<text x="411.4" y="40.2">1148</text>
<text x="290.9" y="45">4</text>
<text x="294.5" y="45">a923</text>
<text x="315.8" y="45">2</text>
<text x="319.3" y="45">L4x4x</text>
<text x="356" y="45">0</text>
<text x="358.9" y="45">9</text>
<text x="370.1" y="45">A36</text>
<text x="404.3" y="45">6</text>
<text x="413.8" y="45">25</text>
<text x="290.9" y="49.7">4</text>
<text x="294.5" y="49.7">a924</text>
<text x="315.8" y="49.7">2</text>
<text x="319.3" y="49.7">L4x4x</text>
<text x="356" y="49.7">0</text>
<text x="358.9" y="49.7">9</text>
<text x="370.1" y="49.7">A36</text>
<text x="404.3" y="49.7">6</text>
<text x="413.8" y="49.7">25</text>
<text x="289.8" y="54.5">12</text>
<text x="315.8" y="54.5">6</text>
<text x="322.2" y="54.5">DiaF1852N</text>
<text x="356" y="54.5">0</text>
<text x="358.9" y="54.5">2</text>
<text x="404.3" y="54.5">1</text>
<text x="415" y="54.5">8</text>
<text x="319.3" y="64">FIELDBOLTS</text>
<text x="289.8" y="68.8">12</text>
<text x="322.2" y="68.8">DiaF1852N</text>
<text x="356" y="68.8">0</text>
<text x="358.9" y="68.8">2</text>
<text x="325.3" y="163.4">FOR SHOP USE :</text>
<text x="383.7" y="163.4">QUALITY CONTROL</text>
<text x="391.4" y="167.8">CHECK</text>
</g>
<g font-size="3.1">
<text x="360" y="39.4">13/</text>
<text x="362.3" y="40.5">16</text>
<text x="324.6" y="44.1">5/</text>
<text x="326" y="45.3">16</text>
<text x="319.3" y="53.7">3/</text>
<text x="324.6" y="48.9">5/</text>
<text x="326" y="50">16</text>
<text x="320.7" y="54.8">4</text>
<text x="319.3" y="68">3/</text>
<text x="320.7" y="69.1">4</text>
<text x="360" y="68">1/</text>
<text x="361.4" y="69.1">4</text>
<text x="336.2" y="167.4">INITIAL</text>
<text x="350" y="167.1">HOURS</text>
<text x="364.6" y="167.2">DATE</text>
<text x="325.2" y="171.3">CUT</text>
<text x="399.8" y="172.8">DIMENSIONAL</text>
<text x="325.1" y="175.8">VISUAL</text>
<text x="399.8" y="177.9">VISUAL</text>
<text x="325.5" y="180">DATE</text>
<text x="325.7" y="184.4">DATE</text>
<text x="399.8" y="183.1">DATE</text>
<text x="346" y="215">MISCELLANEOUS METALS FABRICATORAND ERECTORS</text>
<text x="346" y="218.6">623 BAUMGARDNER ROAD, LANCASTER, PA17603</text>
<text x="346" y="225.8">WWW.STEELFABENTERPRISES.COM</text>
<text x="346" y="222.2">TEL. (717)464-0330</text>
<text x="378.3" y="222.2">FAX (717)464-9464</text>
<text x="324.7" y="230.5">PROJECT OWNER : CK CAPITAL, LLC</text>
<text x="208.8" y="238.8">ALL RE-ENTRANT CUT</text>
<text x="324.7" y="235.1">PROJECT DESCRIPTION : CLEVELAND BROTHERS-MILESBURG</text>
<text x="324.9" y="239.5">PROJECTADDRESS : 1025N. EAGLE VALLY ROAD, HOWARD, PA16841</text>
<text x="208.8" y="242.5">TO BE</text>
<text x="218.4" y="242.5">&quot; RADIUSED (U.N.O)</text>
<text x="242.9" y="245.3">REV#</text>
<text x="252.7" y="245.3">DWN BY</text>
<text x="278.1" y="245.3">DESCRIPTION</text>
<text x="313.5" y="245.3">DATE</text>
<text x="324.9" y="244.2">CONTRACTOR : KINSLEY CONSTRUCTION, INC.</text>
<text x="208.5" y="247">WELDS : E70XX</text>
<text x="208.7" y="251.7">HOLES :</text>
<text x="224.2" y="251.8">&quot; DIA(U.N.O)</text>
<text x="242.9" y="249.9">A</text>
<text x="252.7" y="249.9">GSV</text>
<text x="264.9" y="249.9">ISSUED FORAPPROVAL</text>
<text x="309" y="249.9">Jun 11</text>
<text x="315.5" y="249.9">2025</text>
<text x="325.1" y="250">DRAWN BY : BAS</text>
<text x="358.2" y="250.5">DATE : 06-07-2025</text>
<text x="379.3" y="248.9">PROJ.</text>
<text x="407.2" y="250.5">REV #</text>
<text x="208.7" y="256.3">MAT'L :</text>
<text x="219.3" y="256.4">A36 (U.N.O)</text>
<text x="325" y="257.6">CHECKED BY : GSV</text>
<text x="358.3" y="257.7">DATE : 06-09-2025</text>
<text x="379.3" y="252.5">NO. :</text>
<text x="379.5" y="255.9">DWG</text>
<text x="410.5" y="255.5">A</text>
<text x="208.6" y="260.7">CLEAN : SSPC-SP3</text>
<text x="324.9" y="262.9">DWG DESCRIPTION :</text>
<text x="350.4" y="263">BEAM DETAIL</text>
<text x="379.5" y="259.5">NO. :</text>
<text x="208.9" y="265">PAINT : SHOP PRIMER</text>
</g>
<g font-size="2.7">
<text x="336.1" y="189">THE INFORMATION NOTED HEREON THIS DRAWING IS THE</text>
<text x="336.1" y="195.4">NOTED BE USED WITHOUT WRITTEN CONSENT.</text>
<text x="336.1" y="192.2">PROPERTY OF STEEL FAB ENTERPRISES, INC.AND SHALL</text>
</g>
<g font-size="2.6">
<text x="215.9" y="241.8">1/</text>
<text x="217.4" y="242.7">2</text>
<text x="219.3" y="251.1">13/</text>
<text x="222" y="252.1">16</text>
</g>
<g font-size="2.5">
<text x="11.7" y="237.1" transform="rotate(-90 11.7 237.1)">18:24:28</text>
<text x="11.8" y="243.8" transform="rotate(-90 11.8 243.8)">2025</text>
<text x="11.8" y="250.1" transform="rotate(-90 11.8 250.1)">Jun 17</text>
<text x="11.9" y="265.8" transform="rotate(-90 11.9 265.8)">PRINTED ON</text>
</g>
</svg>
